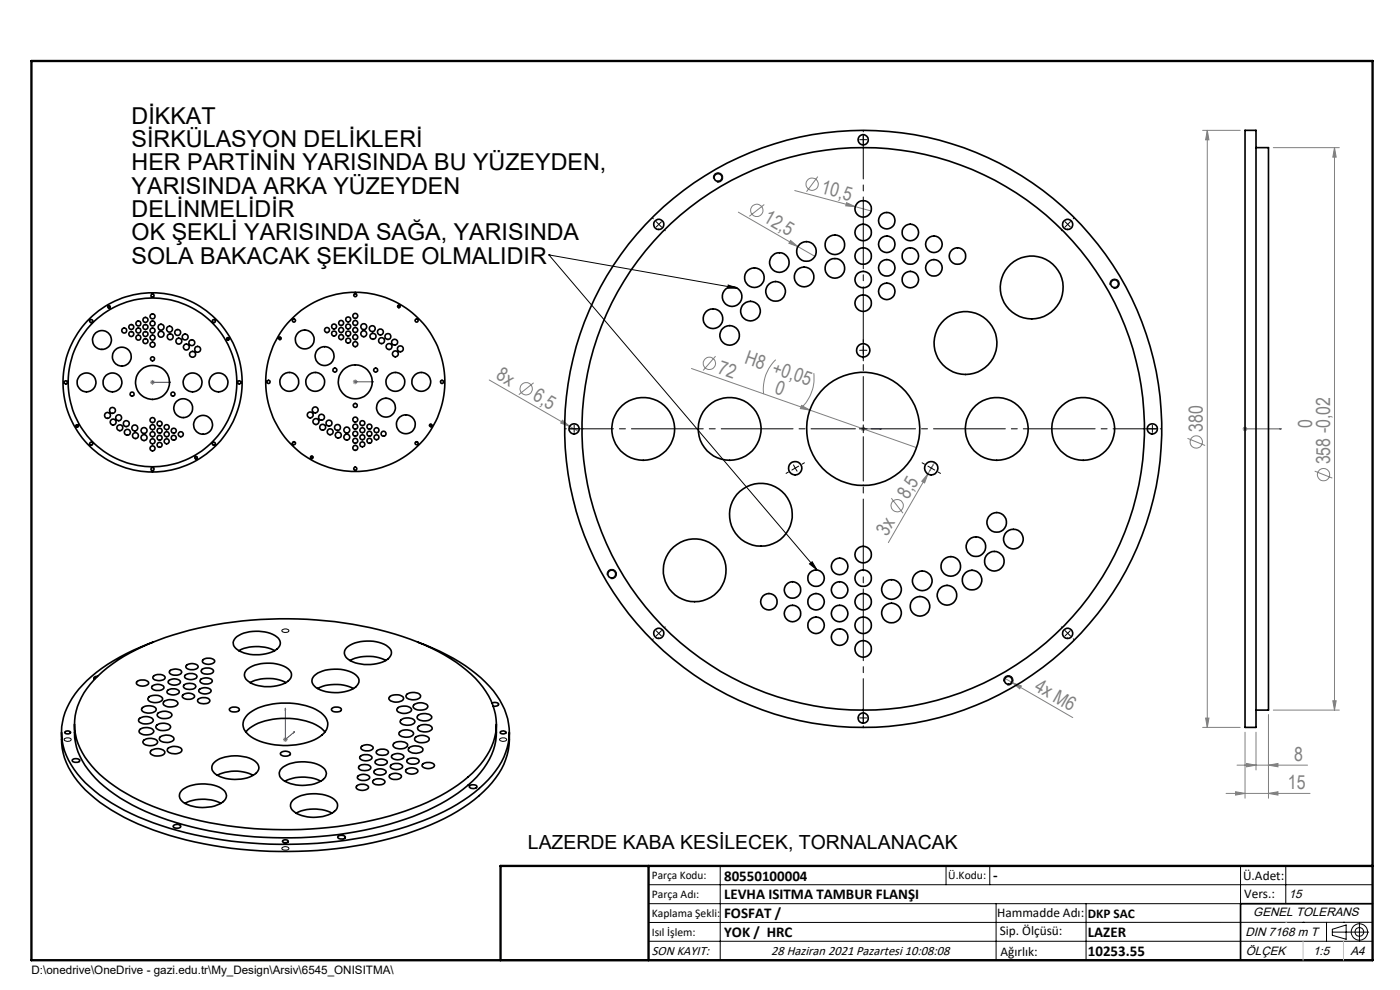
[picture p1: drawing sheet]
<svg xmlns="http://www.w3.org/2000/svg" width="297mm" height="210mm" viewBox="0 0 297 210" stroke-linecap="round" stroke-linejoin="round" font-family="sans-serif">
<g fill="none" stroke="#808080" stroke-width=".21">
<path d="M173.5 37.5l-2.4 3.2M255.1 27.6h8M256.1 27.6l.4 2.1h-.7zM256.1 27.6v126.7M270.1 31.3h14M283.1 31.3l.4 2h-.7zM283.1 31.3v119.3M156.6 45l12.7 7.3M162.1 43.4l-3.1 2.5M167.7 51l1.6 1.3-1.9-.7zM168.6 40.4l12.8 3.4M169.3 52.3l3.6 2.1"/>
<path d="M179.6 43l1.8 .8-2-.1zM181.4 43.8l3.4 1M146.7 78.2l25.1 8.8M151.8 75.6l-2.6 3M164.6 76.3a8.6 8.6 0 0 0-2.6 7.3M172.6 79.2a9 9 0 0 1-2.5 7.3M31.9 81.1h.9M32 80.7l.7 .7M32.3 80.6v1M32.7 80.7l-.7 .7M74.9 81h1M75 80.6l.7 .7"/>
<path d="M75.4 80.5v1M75.7 80.6l-.7 .7M103.8 80.6l17.1 9.8M113.2 81.2l-3.1 2.5M119.3 89.1l1.6 1.3-1.9-.7zM120.9 90.4l1.8 1.1M170 86l1.8 1-2-.3zM171.8 87l22.7 8M182.6 91h1M182.8 90.6l.7 .7M183.1 90.5v1M183.5 90.6l-.7 .7"/>
<path d="M198.3 98.1l-1.5 2.4M251.9 93l3.8 1.5M263.6 91h1M263.8 90.6l.7 .7M264.1 90.5v1M264.5 90.6l-.7 .7M278.9 99.9l3.7 1.5M189.1 105.7l2.5 3.2M196.8 100.5l-.7 1.9-.6-.3zM196.8 100.5l-8.3 14.6M60 156.9h1M60.2 156.5l.7 .7"/>
<path d="M60.5 156.4v1M60.9 156.5l-.7 .7M213 143.8l1.8 1M214.8 144.8l1.9 .7-.4 .6zM214.8 144.8l12.8 7.4M255.1 154.3h8M255.8 152.3h.7l-.4 2zM264.1 155.3v14M266.5 155.3v8M269.1 151.7v17.6M270.1 150.6h14M282.8 148.7h.7l-.4 1.9z"/>
<path d="M260.1 168.3h17.8M262.1 167.9l2 .4-2 .4zM262.4 162.3h15M264.4 162l2.1 .3-2.1 .4zM269.1 162.3l2-.3v.7zM269.1 168.3l2-.4v.8z"/>
<circle cx="172.3" cy="39.1" r="1.31"/>
<circle cx="160.5" cy="44.6" r="1.32"/>
<circle cx="150.5" cy="77.1" r="1.31"/>
<circle cx="111.6" cy="82.5" r="1.3"/>
<circle cx="253.8" cy="93.8" r="1.31"/>
<circle cx="190.3" cy="107.3" r="1.31"/>
<circle cx="280.8" cy="100.7" r="1.3"/>
</g>
<g fill="none" stroke="#000" stroke-width=".21">
<path d="M151.4 37.9a1 1 0 0 1 .9-1.2 1 1 0 0 1 1 1 1 1 0 0 1-1.2 .9M116.5 54.1h.1M116.5 54.1l56.8 66.8M116.5 54.1l39.9 7M22.8 65.2a.29 .29 0 0 1 .3-.4 .29 .29 0 0 1 .3 .3 .29 .29 0 0 1-.4 .3M48 72a.31 .31 0 0 1 .3-.4 .31 .31 0 0 1 .3 .3 .31 .31 0 0 1-.3 .3M59.1 71.9a.29 .29 0 0 1 .3-.4 .29 .29 0 0 1 .3 .3 .29 .29 0 0 1-.4 .3M84.3 65.1a.29 .29 0 0 1 .3-.4 .29 .29 0 0 1 .3 .3 .29 .29 0 0 1-.4 .3M154.5 60.5l1.9 .6h-2zM235.5 60.5a1.01 1.01 0 0 1 .9-1.3 1.01 1.01 0 0 1 1.1 1.1 1.01 1.01 0 0 1-1.3 .9M16.1 90.4a.32 .32 0 0 1 .2-.4 .32 .32 0 0 1 .4 .4 .32 .32 0 0 1-.4 .3M41.3 97.2a.29 .29 0 0 1 .3-.4 .29 .29 0 0 1 .3 .3 .29 .29 0 0 1-.4 .3"/>
<path d="M65.8 97.1a.31 .31 0 0 1 .3-.4 .31 .31 0 0 1 .3 .3 .31 .31 0 0 1-.4 .3M91.1 90.3a.31 .31 0 0 1 .3-.4 .31 .31 0 0 1 .3 .4 .31 .31 0 0 1-.4 .2M171.7 119.6l.6-.4 1 1.7zM59.8 133.7a.88 .88 0 0 1 1.5 .2 .95 .95 0 0 1-1.5-.2zM128.8 122a.99 .99 0 0 1 .9-1.2 .99 .99 0 0 1 1.1 1.1 .99 .99 0 0 1-1.3 .8M139.2 133.8l1.1 1.1M140.3 133.8l-1.1 1.1M13.6 156.8a.99 .99 0 0 1 1.5 .1 .85 .85 0 0 1-1.5-.1zM106 156.8a.99 .99 0 0 1 1.5 .1 .94 .94 0 0 1-1.5-.1zM212.9 144.6a1 1 0 0 1 .9-1.3 1 1 0 0 1 1.1 1.1 1 1 0 0 1-1.3 .9M59.8 179.8a.93 .93 0 0 1 1.5 .2 .95 .95 0 0 1-1.5-.1zM137.6 187.7h153.6"/>
<path d="M137.6 191.7h153.6M137.6 199.7h153.6M152.8 183.7v20M200.7 183.7v4M210 183.7v4M211.3 191.7v12M230.4 191.7v12M263.2 183.7v20M272.8 183.7v8M276.4 195.6h.1M281.4 195.6v4.1M282.6 197.7h7.8"/>
<path d="M282.6 197.1l3-.9v3l-3-.8zM285 195.6h.1M288.4 195.8v3.8M291.2 195.6l-153.6 .1"/>
<circle cx="288.4" cy="197.7" r="1.74"/>
<circle cx="288.4" cy="197.7" r=".93"/>
</g>
<path d="M121.5 105.7l.9 3.4M272.8 195.6h.1M276.4 199.7v4M285 199.7v4" fill="none" stroke="#c0c0c0" stroke-width=".21"/>
<g fill="none" stroke="#00f" stroke-width=".21">
<path d="M32.2 81.1h.3zM32.3 81.1h.1M32.3 81.1h3.9M36.2 81.1h-.4h.4M75.3 81h.2zM75.4 81h.1M75.4 81h3.8M79.2 81h-.4h.4M183 91h.2zM183.1 91h.1M183.1 91h3.9M187 91h-.4h.4"/>
<path d="M264 91h.2zM264.1 91h.1M264.1 91h7.7M271.8 91h-.4h.4M60.5 150.2v.4zM60.5 150.2v6.7l2-1.7M62.3 155.3l.2-.1-.2 .3z"/>
</g>
<g fill="none" stroke="#000" stroke-width=".21" stroke-dasharray="15.2 1.3 1.3 1.3" stroke-linecap="butt">
<path d="M183.1 29.6h-.8M183.1 29.6h.9M139.8 47.6l-.6 .6M139.8 47.6l.6-.6M226.5 47.6l-.6-.6M226.5 47.6l.6 .6M183.1 74.3h-.8M183.1 74.3h.9M121.8 91v.8M121.8 91v-.9M168.7 99.3l.4 .7M168.7 99.3l-.4-.7"/>
<path d="M197.6 99.3l.4-.7M197.6 99.3l-.5 .7M244.5 91v-.9M244.5 91v.8M226.5 134.3l.6-.6M226.5 134.3l-.6 .6M183.1 152.3h.9M183.1 152.3h-.8"/>
</g>
<path d="M291.2 191.7h-28v12M106.2 203.7h185" fill="none" stroke="#000" stroke-width=".35"/>
<path d="M6.7 12.9h284.5v190.8h-284.5zM137.6 183.7v20M291.2 183.7h-185v20" fill="none" stroke="#000" stroke-width=".5"/>
<g fill="none" stroke="#000" stroke-width=".21" stroke-dasharray="15.2 1.3 1.3 1.3">
<path d="M183.1 29.6v-.8M183.1 29.6v.9M183.1 28v-.3M183.1 31.3v.2M138.6 46.4l-.2-.2M139.8 47.6l-.6-.6M139.8 47.6l.6 .6M140.9 48.8l.2 .1M225.3 48.8l-.1 .1M226.5 47.6l.6-.6M226.5 47.6l-.6 .6M227.7 46.4l.2-.2"/>
<path d="M183.1 74.3v-.8M183.1 74.3v.8M183.1 72.6v-.6M183.1 76v.5M120.1 91h-.2M121.8 91h-.8M121.8 91h.8M123.5 91h.2M168.7 99.3l-.7 .4M168.7 99.3l.7-.4M170.1 98.5l.6-.3M183.1 91v-.9"/>
<path d="M183.1 91h-.8M183.1 91v.8M183.1 91h.9M196.1 98.5l-.5-.3M197.6 99.3l.7 .4M197.6 99.3l-.7-.4M242.8 91h-.2M244.5 91h.8M244.5 91h-.9M246.1 91h.3M167.3 100.1l-.5 .3M199 100.1l.5 .3"/>
<path d="M138.6 135.5l-.2 .2M140.9 133.2l.2-.2M225.3 133.2l-.1-.2M226.5 134.3l.6 .6M226.5 134.3l-.6-.6M227.7 135.5l.2 .2M183.1 152.3v.8M183.1 152.3v-.8M183.1 154v.2M183.1 150.6v-.2"/>
</g>
<path d="M181.5 91h-60.8M183.1 89.3v-60.8M183.1 92.6v60.8M184.8 91h60.8" fill="none" stroke="#000" stroke-width=".21" stroke-dasharray="15.2 1.3 1.3 1.3" stroke-dashoffset="5.8"/>
<g fill="#00f">
<path d="M186.6 91h.4zM183 91h.2z"/>
<path d="M264 91h.2zM271.4 91h.4z"/>
<path d="M62.3 155.3l.2-.1-.2 .3zM60.5 150.2v.4zM35.8 81.1h.4zM32.2 81.1h.3zM78.8 81h.4zM75.3 81h.2z"/>
</g>
<g fill="#808080">
<path d="M167.7 51l1.6 1.3-1.9-.7z"/>
<path d="M119.3 89.1l1.6 1.3-1.9-.7z"/>
<path d="M170 86l1.8 1-2-.3z"/>
<path d="M179.6 43l1.8 .8-2-.1z"/>
<path d="M196.8 100.5l-.7 1.9-.6-.3z"/>
<path d="M214.8 144.8l1.9 .7-.4 .6z"/>
<path d="M269.1 162.3l2-.3v.7zM264.4 162l2.1 .3-2.1 .4zM269.1 168.3l2-.4v.8zM262.1 167.9l2 .4-2 .4z"/>
<path d="M282.8 148.7h.7l-.4 1.9zM283.1 31.3l.4 2h-.7zM255.8 152.3h.7l-.4 2zM256.1 27.6l.4 2.1h-.7z"/>
</g>
<path d="M171.7 119.6l.6-.4 1 1.7zM154.5 60.5l1.9 .6h-2z" fill="#000"/>
<g fill="none" stroke="#000" stroke-width=".35">
<path d="M264.1 27.6h2.4v126.7h-2.4zM266.5 31.3h2.6v119.3h-2.6M32.5 136.2a38.2 38.2 0 0 0-15.8 10 13.2 13.2 0 0 0-2.2 15 27 27 0 0 0 11.9 10.7 76.7 76.7 0 0 0 34.8 7.2 76.7 76.7 0 0 0 33.1-7 26.9 26.9 0 0 0 12.6-11.5 13.2 13.2 0 0 0-2.2-14.1 35.1 35.1 0 0 0-14.5-9.7l-1.6-.6M43.1 139.9a1.77 1.77 0 0 1 2.4 .4 1.61 1.61 0 0 1-2.6 0zM50 135.3a8.1 8.1 0 0 1 8.7-.2 1.57 1.57 0 0 1 .8 1.5 1.57 1.57 0 0 1-1.1 1.3 8.3 8.3 0 0 1-8.4-.4 1.48 1.48 0 0 1 0-2.2zM50.7 138a8.6 8.6 0 0 1 7.6 0M73.6 137.4a8.1 8.1 0 0 1 8.7-.2 1.57 1.57 0 0 1 .7 1.5 1.57 1.57 0 0 1-1 1.3 8.3 8.3 0 0 1-8.4-.4l-.3-.3a1.47 1.47 0 0 1 .3-1.9zM13.1 155.4a15.2 15.2 0 0 0 5 12.2 43.4 43.4 0 0 0 17.8 9.6 90.1 90.1 0 0 0 50.4-.4 40.8 40.8 0 0 0 17.3-9.9 14.8 14.8 0 0 0 4.5-11.5M13.8 155.2l.6-.2 .6 .3a.68 .68 0 0 1-.6 .4 .68 .68 0 0 1-.7-.4zM15.8 153.6a13.9 13.9 0 0 0 4.4 11.5 39.5 39.5 0 0 0 17.1 9.4 83.7 83.7 0 0 0 50.3-1.3 34.7 34.7 0 0 0 14.3-9.3 13.6 13.6 0 0 0 3.4-10.3M20 144.2a36.7 36.7 0 0 1 15.1-9 83.5 83.5 0 0 1 52 .4 35.4 35.4 0 0 1 14.6 9.2 12.4 12.4 0 0 1 2.1 14.5 25.9 25.9 0 0 1-11.7 10.2 74.2 74.2 0 0 1-34.2 6.5 70.8 70.8 0 0 1-29.8-7 25.9 25.9 0 0 1-10.6-9.3 12.3 12.3 0 0 1 1.7-14.6zM20.7 143.5l-.8 .2 .1 .4"/>
<path d="M29.1 144.6a1.71 1.71 0 0 1 2.4 .3 1.61 1.61 0 0 1-2.6 0zM29.6 152.4a2.26 2.26 0 0 1 2.9 .2v.2a2.16 2.16 0 0 1-3 .3 .48 .48 0 0 1 .1-.7zM29.7 154.7a2.27 2.27 0 0 1 2.9 .3v.1a2.16 2.16 0 0 1-3 .4 .48 .48 0 0 1 .1-.8zM30.2 150.1a2.27 2.27 0 0 1 2.9 .2 1.37 1.37 0 0 1-1.8 1l-.9-.3a.51 .51 0 0 1-.2-.9zM30.5 157a2.26 2.26 0 0 1 2.9 .3v.1a2.09 2.09 0 0 1-3.1 .1zM31.6 147.9a2.33 2.33 0 0 1 2.9 .2 .9 .9 0 0 1-1.1 .9 1.63 1.63 0 0 1-2-.8zM32.1 159.2a2.27 2.27 0 0 1 2.9 .2v.2a1.86 1.86 0 0 1-2.5 .6 .59 .59 0 0 1-.6-.3 .59 .59 0 0 1 .2-.7zM32.3 145.5a2 2 0 0 1 2.4 .2 .89 .89 0 0 1-1.2 .8l-.9-.2a.46 .46 0 0 1-.4-.3 .46 .46 0 0 1 .1-.5zM32.6 143.4a1.71 1.71 0 0 1 2.4 .3 1.63 1.63 0 0 1-2.2 .5 .47 .47 0 0 1-.4-.3 .47 .47 0 0 1 .2-.5zM33.3 153.8a2.26 2.26 0 0 1 2.9 .2v.2a1.93 1.93 0 0 1-2.5 .6l-.3-.1a.5 .5 0 0 1-.1-.9zM33.5 151.3a2.26 2.26 0 0 1 2.9 .2l.1 .2a2.1 2.1 0 0 1-3 .3 .45 .45 0 0 1 0-.7zM34 156.3a2.34 2.34 0 0 1 2.9 .3 .9 .9 0 0 1-1.1 .9 1.67 1.67 0 0 1-2-.8z"/>
<path d="M34.8 148.8a2.4 2.4 0 0 1 2.9 .2 .9 .9 0 0 1-1 .9 1.67 1.67 0 0 1-2.1-.7zM35.5 146.6a1.8 1.8 0 0 1 2.5 .1 1.59 1.59 0 0 1-2.2 .5 .47 .47 0 0 1-.3-.6zM35.7 158.7a2.34 2.34 0 0 1 2.9 .3 1.25 1.25 0 0 1-1.8 .9l-1-.3a.51 .51 0 0 1-.3-.4 .51 .51 0 0 1 .2-.5zM35.7 144.5a1.73 1.73 0 0 1 2.6 .2 1.61 1.61 0 0 1-2.6 0zM36.1 142.2a2 2 0 0 1 2.4 .2l.1 .2a1.7 1.7 0 0 1-2.7 0zM38.7 147.5a1.73 1.73 0 0 1 2.6 .2 1.66 1.66 0 0 1-2.6 0zM39.1 145.3a2 2 0 0 1 2.4 .1l.1 .2a1.7 1.7 0 0 1-2.7 0zM39.3 143.2a1.77 1.77 0 0 1 2.5 .3 1.66 1.66 0 0 1-2.3 .5 .44 .44 0 0 1-.3-.4 .44 .44 0 0 1 .1-.4zM39.6 141.1a1.77 1.77 0 0 1 2.5 .3 1.7 1.7 0 0 1-2.7 0zM42.1 148.3a1.71 1.71 0 0 1 2.4 .3 1.48 1.48 0 0 1-1.9 .6l-.3-.1a.47 .47 0 0 1-.4-.3 .47 .47 0 0 1 .2-.5zM42.3 146.2a1.77 1.77 0 0 1 2.5 .3 1.64 1.64 0 0 1-2.6 0zM42.6 144.1a2 2 0 0 1 2.4 .2 .73 .73 0 0 1-.9 .8l-1.3-.2a.49 .49 0 0 1-.2-.8z"/>
<path d="M42.8 142a1.77 1.77 0 0 1 2.5 .3 1.62 1.62 0 0 1-2.3 .5l-.2-.1a.41 .41 0 0 1 0-.7zM48.7 150.3a1.56 1.56 0 0 1 2.1 .2 1.3 1.3 0 0 1-2 .3zM52.1 155.2a9.5 9.5 0 0 1 6.7-2.7 14.4 14.4 0 0 1 9.3 1.9l.8 .8M52.4 142.1a8.1 8.1 0 0 1 8.7-.2 1.6 1.6 0 0 1-.3 2.8 8.3 8.3 0 0 1-8.4-.4 1.45 1.45 0 0 1 0-2.2zM52.5 151.6a13 13 0 0 1 9.8-2.4 9.7 9.7 0 0 1 6.6 2.8 2.81 2.81 0 0 1-1.1 4.3 15.1 15.1 0 0 1-14.6 0 2.83 2.83 0 0 1-1.3-3.9zM53.1 144.8a8.6 8.6 0 0 1 7.5 0M59.5 159.7a1.46 1.46 0 0 1 2.1 .1 1.3 1.3 0 0 1-2 .4zM66.7 143.3a8 8 0 0 1 7.4-.9 2.33 2.33 0 0 1 2 2.3 3.6 3.6 0 0 1-3.1 2 8 8 0 0 1-6.3-1.1 1.45 1.45 0 0 1 0-2.3zM67.4 146a8.9 8.9 0 0 1 7.6 0M70.4 150.3a1.56 1.56 0 0 1 2 .2 1.3 1.3 0 0 1-2 .3zM74.3 140.1a8.6 8.6 0 0 1 7.5 0M76.7 158.3a1.71 1.71 0 0 1 2.5 .3 1.66 1.66 0 0 1-2.6 0z"/>
<path d="M80 159.2a1.71 1.71 0 0 1 2.4 .4 1.48 1.48 0 0 1-1.9 .6l-.3-.2a.47 .47 0 0 1-.4-.3 .47 .47 0 0 1 .2-.5zM82.7 147.8a2.32 2.32 0 0 1 2.9 .2v.2a2.09 2.09 0 0 1-3.1 .1zM83.6 157.7a2.33 2.33 0 0 1 2.9 .2 1.09 1.09 0 0 1-1.4 .9l-1.4-.2a.51 .51 0 0 1-.1-.9zM84.4 150.2a2.33 2.33 0 0 1 2.9 .2 .9 .9 0 0 1-1.1 .9 1.73 1.73 0 0 1-2-.8zM84.8 155.2a2.22 2.22 0 0 1 2.9 .3v.1a2.09 2.09 0 0 1-3.1 .1zM85.1 152.7a2.26 2.26 0 0 1 2.9 .2v.2a2.12 2.12 0 0 1-3.1 .1zM86.3 147.3a2.27 2.27 0 0 1 2.9 .2 1.37 1.37 0 0 1-1.8 .9l-.7-.1a.59 .59 0 0 1-.5-.4 .59 .59 0 0 1 .1-.6zM86.8 158.6a2.4 2.4 0 0 1 2.9 .2 .86 .86 0 0 1-1 .9 1.67 1.67 0 0 1-2.1-.7zM87.8 149.5a2.26 2.26 0 0 1 2.9 .2l.1 .2a1.93 1.93 0 0 1-2.5 .6l-.3-.2a.5 .5 0 0 1-.2-.8zM88.2 156.4a2.27 2.27 0 0 1 2.9 .2v.2a1.86 1.86 0 0 1-2.5 .6 .59 .59 0 0 1-.6-.4 .59 .59 0 0 1 .2-.6zM88.7 151.8a2.27 2.27 0 0 1 2.9 .2 1.37 1.37 0 0 1-1.8 .9l-.7-.1a.59 .59 0 0 1-.6-.4 .59 .59 0 0 1 .2-.6zM88.8 154.1a2.22 2.22 0 0 1 2.9 .2 1.03 1.03 0 0 1-1.4 .9l-1.1-.1-.5-.3a.48 .48 0 0 1 .1-.7z"/>
<path d="M104.4 149.1a.88 .88 0 0 1 1.4 .4l-.5 .3h-.7M106.2 155.2l.6-.2 .6 .3a.68 .68 0 0 1-.7 .4 .68 .68 0 0 1-.6-.4zM15.3 161.2a1.25 1.25 0 0 1 1.6 0 .99 .99 0 0 1-1.6 .1zM36.8 175.1a.98 .98 0 0 1 1.5 .3 1.11 1.11 0 0 1-1.6-.1zM38.6 167.7a8.1 8.1 0 0 1 8.7-.2 1.57 1.57 0 0 1 .7 1.5 1.57 1.57 0 0 1-1 1.3 8.1 8.1 0 0 1-8.4-.4 1.48 1.48 0 0 1 0-2.2zM39.2 170.4a8.6 8.6 0 0 1 7.6 0M45.4 161.7a7.3 7.3 0 0 1 6.2-1.2 3.5 3.5 0 0 1 3.3 2.3 2.93 2.93 0 0 1-2.5 2.2 8.2 8.2 0 0 1-6.9-1 1.49 1.49 0 0 1-.1-2.3zM46.1 164.5a8.6 8.6 0 0 1 7.6 0M59.8 163a7.9 7.9 0 0 1 9 .1 1.74 1.74 0 0 1-1.1 2.8 8.1 8.1 0 0 1-7.9-.7 1.48 1.48 0 0 1 0-2.2zM60 178.3a.62 .62 0 0 1 .7-.2 .62 .62 0 0 1 .4 .5l-.9 .1-.3-.2zM60.4 165.7a8.6 8.6 0 0 1 7.7 0M62.1 169.7a8.1 8.1 0 0 1 8.8-.1 1.6 1.6 0 0 1-.3 2.8 8.3 8.3 0 0 1-8.1-.1 1.53 1.53 0 0 1-.4-2.6z"/>
<path d="M62.8 172.5a8.6 8.6 0 0 1 7.6 0M71.7 177.4a1.25 1.25 0 0 1 1.6 .1 .99 .99 0 0 1-1.7 .1zM75.7 166.7a1.77 1.77 0 0 1 2.5 .3 1.64 1.64 0 0 1-2.7 0zM75.8 164.7a1.73 1.73 0 0 1 2.6 .2 1.66 1.66 0 0 1-2.6 0zM76.2 162.5a2 2 0 0 1 2.4 .2 .74 .74 0 0 1-.9 .7l-1.3-.1a.47 .47 0 0 1-.3-.3 .47 .47 0 0 1 .1-.5zM76.3 160.5a1.8 1.8 0 0 1 2.6 .2 1.61 1.61 0 0 1-2.6 0zM79.2 165.5a1.71 1.71 0 0 1 2.5 .3 1.59 1.59 0 0 1-2.3 .5 .47 .47 0 0 1-.3-.3 .47 .47 0 0 1 .1-.5zM79.3 163.6a1.73 1.73 0 0 1 2.6 .2 1.61 1.61 0 0 1-2.6 0zM79.7 161.3a2 2 0 0 1 2.4 .2 .89 .89 0 0 1-1.2 .8l-1-.2a.46 .46 0 0 1-.3-.3 .46 .46 0 0 1 .1-.5zM82.7 164.4a2 2 0 0 1 2.4 .1 .89 .89 0 0 1-1.2 .8l-1-.1a.47 .47 0 0 1-.3-.4 .47 .47 0 0 1 .1-.4zM83 162.3a1.71 1.71 0 0 1 2.4 .3 1.59 1.59 0 0 1-2.2 .4 .44 .44 0 0 1-.4-.3 .44 .44 0 0 1 .2-.4zM83.1 160.3a1.77 1.77 0 0 1 2.6 .2 1.64 1.64 0 0 1-2.7 0z"/>
<path d="M86.2 163.2a1.71 1.71 0 0 1 2.5 .3 1.61 1.61 0 0 1-2.7 0zM86.5 161.1a2 2 0 0 1 2.4 .2v.2a1.7 1.7 0 0 1-2.6 0zM89.6 162.2a1.99 1.99 0 0 1 2.5 0 .73 .73 0 0 1-.9 .8l-1.3-.2a.47 .47 0 0 1-.3-.6zM99.6 166.7a1.03 1.03 0 0 1 1.6 .2 1.04 1.04 0 0 1-1.6 0z"/>
<circle cx="152.3" cy="37.6" r=".84"/>
<circle cx="183.1" cy="29.6" r="1.08"/>
<circle cx="139.8" cy="47.6" r="1.08"/>
<circle cx="160.1" cy="58.9" r="2.08"/>
<circle cx="165.3" cy="55.7" r="2.08"/>
<circle cx="170.6" cy="58.7" r="2.09"/>
<circle cx="171.1" cy="53.3" r="2.09"/>
<circle cx="177.1" cy="51.9" r="2.09"/>
<circle cx="177.1" cy="56.9" r="2.08"/>
<circle cx="183.1" cy="44.3" r="1.75"/>
<circle cx="183.1" cy="59.3" r="1.75"/>
<circle cx="183.1" cy="49.3" r="1.76"/>
<circle cx="183.1" cy="54.3" r="1.76"/>
<circle cx="188.1" cy="46.8" r="1.75"/>
<circle cx="188.1" cy="51.8" r="1.76"/>
<circle cx="188.1" cy="56.8" r="1.75"/>
<circle cx="193.1" cy="59.3" r="1.75"/>
<circle cx="193.1" cy="54.3" r="1.76"/>
<circle cx="193.1" cy="49.3" r="1.76"/>
<circle cx="198.1" cy="51.8" r="1.76"/>
<circle cx="198.1" cy="56.8" r="1.75"/>
<circle cx="203.1" cy="54.3" r="1.76"/>
<circle cx="226.5" cy="47.6" r="1.07"/>
<circle cx="19.3" cy="68.1" r=".33"/>
<circle cx="21.6" cy="72.1" r="2"/>
<circle cx="23.1" cy="65.1" r=".25"/>
<circle cx="25.8" cy="75.6" r="1.99"/>
<circle cx="26.4" cy="70.1" r=".52"/>
<circle cx="27.9" cy="70.8" r=".51"/>
<circle cx="27.9" cy="69.4" r=".51"/>
<circle cx="29.4" cy="68.6" r=".54"/>
<circle cx="29.4" cy="71.6" r=".54"/>
<circle cx="29.4" cy="70.1" r=".52"/>
<circle cx="30.9" cy="70.9" r=".52"/>
<circle cx="30.9" cy="67.9" r=".52"/>
<circle cx="30.9" cy="72.4" r=".52"/>
<circle cx="30.9" cy="69.4" r=".52"/>
<circle cx="32.3" cy="67.1" r=".52"/>
<circle cx="32.3" cy="71.6" r=".54"/>
<circle cx="32.3" cy="70.1" r=".52"/>
<circle cx="32.3" cy="73.1" r=".52"/>
<circle cx="32.3" cy="68.6" r=".54"/>
<circle cx="32.4" cy="62.7" r=".33"/>
<circle cx="32.4" cy="76.1" r=".43"/>
<circle cx="34.2" cy="70.9" r=".63"/>
<circle cx="34.2" cy="69.4" r=".62"/>
<circle cx="36" cy="69.8" r=".62"/>
<circle cx="36.1" cy="71.4" r=".62"/>
<circle cx="37.7" cy="70.5" r=".62"/>
<circle cx="37.9" cy="72.4" r=".62"/>
<circle cx="39.3" cy="71.5" r=".63"/>
<circle cx="39.5" cy="73.6" r=".63"/>
<circle cx="40.7" cy="72.7" r=".63"/>
<circle cx="40.9" cy="75.2" r=".64"/>
<circle cx="41.9" cy="74.1" r=".63"/>
<circle cx="45.3" cy="68.1" r=".33"/>
<circle cx="48.4" cy="71.9" r=".25"/>
<circle cx="59.4" cy="71.8" r=".25"/>
<circle cx="62.4" cy="68" r=".33"/>
<circle cx="64.6" cy="72" r="1.99"/>
<circle cx="68.8" cy="75.5" r="1.99"/>
<circle cx="69.4" cy="70" r=".53"/>
<circle cx="70.9" cy="69.2" r=".52"/>
<circle cx="70.9" cy="70.8" r=".54"/>
<circle cx="71" cy="78.5" r=".43"/>
<circle cx="72.4" cy="70" r=".53"/>
<circle cx="72.4" cy="71.5" r=".51"/>
<circle cx="72.4" cy="68.5" r=".51"/>
<circle cx="73.9" cy="72.2" r=".52"/>
<circle cx="73.9" cy="70.8" r=".54"/>
<circle cx="73.9" cy="69.2" r=".52"/>
<circle cx="73.9" cy="67.8" r=".54"/>
<circle cx="75.4" cy="73" r=".53"/>
<circle cx="75.4" cy="68.5" r=".51"/>
<circle cx="75.4" cy="67" r=".53"/>
<circle cx="75.4" cy="70" r=".53"/>
<circle cx="75.4" cy="71.5" r=".51"/>
<circle cx="75.4" cy="62.6" r=".32"/>
<circle cx="77.2" cy="70.8" r=".63"/>
<circle cx="77.2" cy="69.3" r=".63"/>
<circle cx="79" cy="69.7" r=".63"/>
<circle cx="79.1" cy="71.3" r=".64"/>
<circle cx="79.7" cy="78.5" r=".43"/>
<circle cx="80.7" cy="70.4" r=".63"/>
<circle cx="80.9" cy="72.3" r=".63"/>
<circle cx="82.3" cy="71.4" r=".62"/>
<circle cx="82.5" cy="73.5" r=".63"/>
<circle cx="83.7" cy="72.6" r=".63"/>
<circle cx="83.9" cy="75.1" r=".63"/>
<circle cx="84.6" cy="65" r=".25"/>
<circle cx="84.9" cy="74" r=".62"/>
<circle cx="88.4" cy="68" r=".33"/>
<circle cx="151.3" cy="67.6" r="2.08"/>
<circle cx="154.8" cy="71.1" r="2.08"/>
<circle cx="155.3" cy="62.9" r="2.09"/>
<circle cx="159.2" cy="66" r="2.09"/>
<circle cx="164.5" cy="61.8" r="2.09"/>
<circle cx="183.1" cy="64.3" r="1.75"/>
<circle cx="183.1" cy="74.3" r="1.42"/>
<circle cx="188.1" cy="61.8" r="1.75"/>
<circle cx="204.8" cy="72.8" r="6.7"/>
<circle cx="218.9" cy="61" r="6.7"/>
<circle cx="236.5" cy="60.2" r=".83"/>
<circle cx="14" cy="81.1" r=".33"/>
<circle cx="16.4" cy="90.3" r=".24"/>
<circle cx="18.4" cy="81.1" r="1.99"/>
<circle cx="19.4" cy="94.1" r=".32"/>
<circle cx="22.8" cy="88.1" r=".63"/>
<circle cx="23.9" cy="81.1" r="2"/>
<circle cx="23.9" cy="87.1" r=".63"/>
<circle cx="24" cy="89.5" r=".63"/>
<circle cx="25.2" cy="88.6" r=".63"/>
<circle cx="25.4" cy="90.7" r=".63"/>
<circle cx="26.8" cy="89.9" r=".63"/>
<circle cx="27" cy="91.7" r=".63"/>
<circle cx="28" cy="83.6" r=".43"/>
<circle cx="28.6" cy="90.8" r=".63"/>
<circle cx="28.7" cy="92.4" r=".63"/>
<circle cx="30.6" cy="92.8" r=".62"/>
<circle cx="30.6" cy="91.3" r=".63"/>
<circle cx="32.3" cy="81.1" r="17.9"/>
<circle cx="32.3" cy="93.6" r=".54"/>
<circle cx="32.3" cy="90.6" r=".54"/>
<circle cx="32.3" cy="95.1" r=".52"/>
<circle cx="32.3" cy="89.1" r=".52"/>
<circle cx="32.3" cy="92.1" r=".52"/>
<circle cx="32.4" cy="81.1" r="19"/>
<circle cx="32.4" cy="99.5" r=".33"/>
<circle cx="32.4" cy="81.1" r="3.6"/>
<circle cx="33.9" cy="91.4" r=".52"/>
<circle cx="33.9" cy="89.8" r=".52"/>
<circle cx="33.9" cy="94.4" r=".52"/>
<circle cx="33.9" cy="92.8" r=".52"/>
<circle cx="35.3" cy="90.6" r=".54"/>
<circle cx="35.3" cy="93.6" r=".54"/>
<circle cx="35.3" cy="92.1" r=".52"/>
<circle cx="36.7" cy="83.6" r=".43"/>
<circle cx="36.9" cy="92.8" r=".52"/>
<circle cx="36.9" cy="91.4" r=".52"/>
<circle cx="38.3" cy="92.1" r=".52"/>
<circle cx="38.9" cy="86.6" r="2"/>
<circle cx="40.9" cy="81.1" r="2"/>
<circle cx="41.6" cy="97.1" r=".25"/>
<circle cx="43.1" cy="90.1" r="2"/>
<circle cx="45.4" cy="94.1" r=".32"/>
<circle cx="46.3" cy="81.1" r="1.99"/>
<circle cx="50.7" cy="81.1" r=".33"/>
<circle cx="57" cy="81" r=".33"/>
<circle cx="61.4" cy="81" r="1.99"/>
<circle cx="62.4" cy="94" r=".33"/>
<circle cx="65.8" cy="88" r=".63"/>
<circle cx="66.1" cy="97" r=".25"/>
<circle cx="66.9" cy="87" r=".63"/>
<circle cx="66.9" cy="81" r="1.99"/>
<circle cx="67" cy="89.4" r=".63"/>
<circle cx="68.2" cy="88.5" r=".63"/>
<circle cx="68.5" cy="90.6" r=".63"/>
<circle cx="69.8" cy="89.7" r=".63"/>
<circle cx="70.1" cy="91.6" r=".62"/>
<circle cx="71.6" cy="90.7" r=".62"/>
<circle cx="71.8" cy="92.3" r=".64"/>
<circle cx="73.6" cy="91.2" r=".63"/>
<circle cx="73.6" cy="92.7" r=".62"/>
<circle cx="75.4" cy="81" r="19"/>
<circle cx="75.4" cy="86" r=".43"/>
<circle cx="75.4" cy="89" r=".51"/>
<circle cx="75.4" cy="92" r=".51"/>
<circle cx="75.4" cy="90.5" r=".53"/>
<circle cx="75.4" cy="93.5" r=".53"/>
<circle cx="75.4" cy="81" r="3.6"/>
<circle cx="75.4" cy="95" r=".51"/>
<circle cx="75.4" cy="99.4" r=".32"/>
<circle cx="76.9" cy="92.7" r=".52"/>
<circle cx="76.9" cy="89.7" r=".52"/>
<circle cx="76.9" cy="94.3" r=".52"/>
<circle cx="76.9" cy="91.3" r=".52"/>
<circle cx="78.4" cy="93.5" r=".53"/>
<circle cx="78.4" cy="92" r=".51"/>
<circle cx="78.4" cy="90.5" r=".53"/>
<circle cx="79.9" cy="92.7" r=".52"/>
<circle cx="79.9" cy="91.3" r=".52"/>
<circle cx="81.4" cy="92" r=".51"/>
<circle cx="81.9" cy="86.5" r="1.99"/>
<circle cx="83.9" cy="81" r="1.99"/>
<circle cx="86.1" cy="90" r="1.99"/>
<circle cx="88.4" cy="94" r=".33"/>
<circle cx="89.4" cy="81" r="1.99"/>
<circle cx="91.4" cy="90.2" r=".25"/>
<circle cx="93.7" cy="81" r=".33"/>
<circle cx="121.8" cy="91" r="1.08"/>
<circle cx="136.4" cy="91" r="6.7"/>
<circle cx="154.8" cy="91" r="6.7"/>
<circle cx="168.7" cy="99.3" r="1.42"/>
<circle cx="183.1" cy="91" r="12"/>
<circle cx="183.1" cy="91" r="63.3"/>
<circle cx="183.1" cy="91" r="59.7"/>
<circle cx="197.6" cy="99.3" r="1.43"/>
<circle cx="211.4" cy="91" r="6.7"/>
<circle cx="229.8" cy="91" r="6.7"/>
<circle cx="244.5" cy="91" r="1.09"/>
<circle cx="161.4" cy="109.2" r="6.7"/>
<circle cx="183.1" cy="117.6" r="1.76"/>
<circle cx="207" cy="116" r="2.09"/>
<circle cx="211" cy="119.1" r="2.08"/>
<circle cx="211.4" cy="110.8" r="2.09"/>
<circle cx="215" cy="114.4" r="2.08"/>
<circle cx="129.8" cy="121.8" r=".84"/>
<circle cx="139.8" cy="134.3" r="1.08"/>
<circle cx="147.4" cy="121" r="6.7"/>
<circle cx="163.1" cy="127.6" r="1.75"/>
<circle cx="168.1" cy="130.1" r="1.75"/>
<circle cx="168.1" cy="125.1" r="1.75"/>
<circle cx="173.1" cy="127.6" r="1.75"/>
<circle cx="173.1" cy="122.6" r="1.76"/>
<circle cx="173.1" cy="132.7" r="1.75"/>
<circle cx="178.1" cy="120.1" r="1.76"/>
<circle cx="178.1" cy="125.1" r="1.75"/>
<circle cx="178.1" cy="135.2" r="1.75"/>
<circle cx="178.1" cy="130.1" r="1.75"/>
<circle cx="183.1" cy="127.6" r="1.75"/>
<circle cx="183.1" cy="132.7" r="1.75"/>
<circle cx="183.1" cy="137.6" r="1.76"/>
<circle cx="183.1" cy="122.6" r="1.76"/>
<circle cx="189.1" cy="130" r="2.09"/>
<circle cx="189.1" cy="125.1" r="2.08"/>
<circle cx="195.2" cy="128.6" r="2.08"/>
<circle cx="195.7" cy="123.2" r="2.07"/>
<circle cx="200.9" cy="126.3" r="2.09"/>
<circle cx="201.7" cy="120.1" r="2.08"/>
<circle cx="206.2" cy="123" r="2.08"/>
<circle cx="226.5" cy="134.4" r="1.07"/>
<circle cx="183.1" cy="152.3" r="1.08"/>
<circle cx="213.9" cy="144.3" r=".84"/>
</g>
<g font-size="4.9">
<text x="27.9" y="26.3">DİKKAT</text>
<text x="27.9" y="31.2">SİRKÜLASYON DELİKLERİ</text>
<text x="27.9" y="36.2">HER PARTİNİN YARISINDA BU YÜZEYDEN,</text>
<text x="27.9" y="41.1">YARISINDA ARKA YÜZEYDEN</text>
<text x="27.9" y="46">DELİNMELİDİR</text>
<text x="27.9" y="51">OK ŞEKLİ YARISINDA SAĞA, YARISINDA</text>
<text x="27.9" y="55.9">SOLA BAKACAK ŞEKİLDE OLMALIDIR</text>
</g>
<g font-size="4.1" fill="#808080">
<text x="174" y="41" transform="rotate(15 174 41)">10,5</text>
<text x="161.7" y="46.9" transform="rotate(30 161.7 46.9)">12,5</text>
<text x="157.8" y="77" transform="rotate(19 157.8 77)">H8 +0,05</text>
<text x="105.1" y="80.3" transform="rotate(30 105.1 80.3)">8x</text>
<text x="152.1" y="79.1" transform="rotate(19 152.1 79.1)">72</text>
<text x="164.2" y="83.4" transform="rotate(19 164.2 83.4)">0</text>
<text x="112.8" y="84.7" transform="rotate(30 112.8 84.7)">6,5</text>
<text x="255.2" y="91.6" transform="rotate(-90 255.2 91.6)">380</text>
<text x="278.3" y="90.8" transform="rotate(-90 278.3 90.8)">0</text>
<text x="282.2" y="98.5" transform="rotate(-90 282.2 98.5)">358 -0,02</text>
<text x="192.6" y="106.1" transform="rotate(-60 192.6 106.1)">8,5</text>
<text x="188.2" y="113.8" transform="rotate(-60 188.2 113.8)">3x</text>
<text x="219.2" y="146.4" transform="rotate(30 219.2 146.4)">4x M6</text>
<text x="274.6" y="161.4">8</text>
<text x="273.2" y="167.4">15</text>
</g>
<text font-size="4.1" x="112" y="180.1">LAZERDE KABA KESİLECEK, TORNALANACAK</text>
<g font-size="3.2">
<text x="153.6" y="186.8">80550100004</text>
<text x="153.6" y="190.8">LEVHA ISITMA TAMBUR FLANŞI</text>
<text x="210.7" y="186.6">-</text>
<text x="153.6" y="194.8">FOSFAT /</text>
<text x="153.6" y="198.8">YOK / HRC</text>
<text x="230.8" y="198.7">LAZER</text>
<text x="230.8" y="202.8">10253.55</text>
</g>
<g font-size="2.8">
<text x="263.7" y="186.7">Ü.Adet:</text>
<text x="263.9" y="190.5">Vers.:</text>
<text x="211.5" y="194.5">Hammadde Adı:</text>
<text x="230.8" y="194.7">DKP SAC</text>
<text x="138.3" y="202.6">SON KAYIT:</text>
<text x="163.6" y="202.6">28 Haziran 2021 Pazartesi 10:08:08</text>
<text x="212.1" y="198.4">Sip. Ölçüsü:</text>
<text x="212.2" y="202.7">Ağırlık:</text>
</g>
<g font-size="2.6">
<text x="273.4" y="190.4">15</text>
<text x="265.9" y="194.4">GENEL TOLERANS</text>
<text x="264.2" y="198.5">DIN 7168 m T</text>
<text x="264.3" y="202.6">ÖLÇEK</text>
<text x="278.5" y="202.6">1:5</text>
<text x="286.5" y="202.6">A4</text>
</g>
<g font-size="2.5">
<text x="138.3" y="186.4">Parça Kodu:</text>
<text x="138.3" y="190.5">Parça Adı:</text>
<text x="201.2" y="186.5">Ü.Kodu:</text>
<text x="138.3" y="194.5">Kaplama Şekli:</text>
<text x="138.3" y="198.6">Isıl İşlem:</text>
<text x="6.7" y="206.7">D:\onedrive\OneDrive - gazi.edu.tr\My_Design\Arsiv\6545_ONISITMA\</text>
</g>
</svg>
